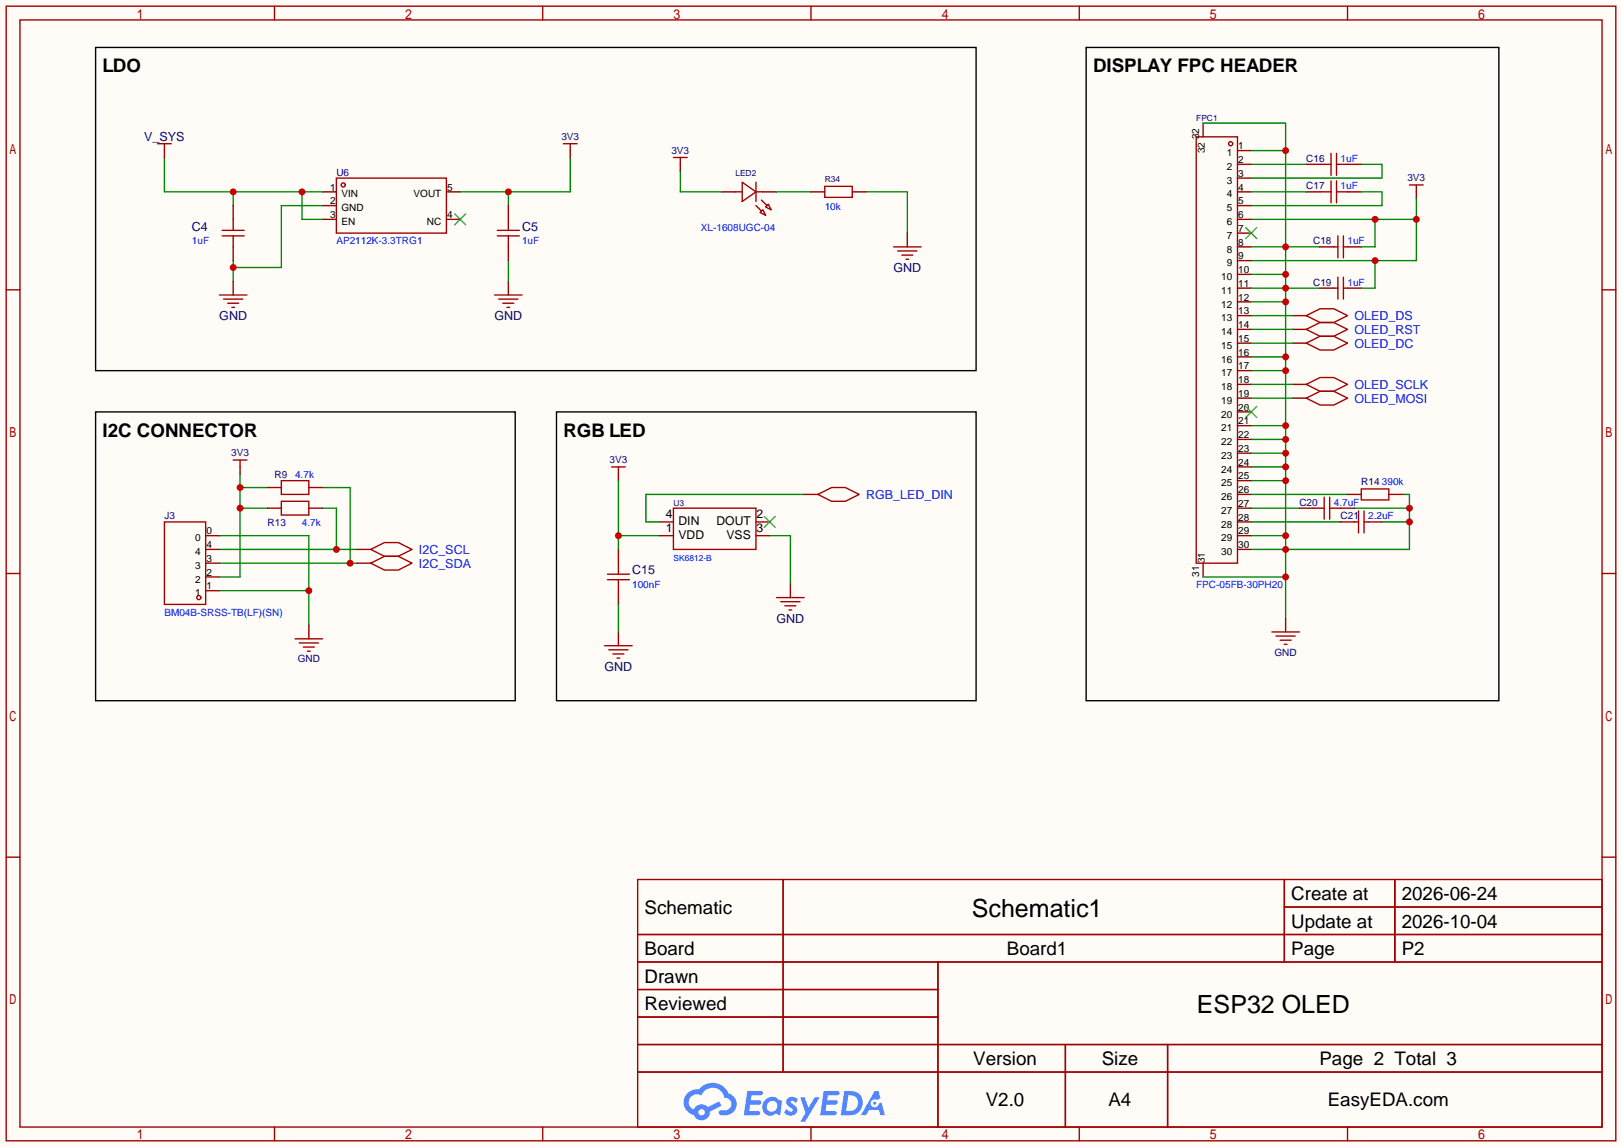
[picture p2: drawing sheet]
<svg xmlns="http://www.w3.org/2000/svg" width="299mm" height="212mm" viewBox="0 0 299 212" stroke-linecap="round" stroke-linejoin="round" font-family="sans-serif">
<path d="M0 0h299.5v211.8h-299.5z" fill="#fffcf7"/>
<g fill="none" stroke="#a10000" stroke-width=".25">
<path d="M1.1 1.1h297.2v209.6h-297.2zM3.7 3.7h292.1v204.5h-292.1zM50.7 1.1v2.6M100.2 1.1v2.6M149.7 1.1v2.6M199.3 1.1v2.6M248.8 1.1v2.6M1.1 53.5h2.6M295.8 53.5h2.5M1.1 105.9h2.6M295.8 105.9h2.5M1.1 158.3h2.6"/>
<path d="M295.8 158.3h2.5M117.7 162.4h178.1v45.8h-178.1zM117.7 172.6h178.1M117.7 177.7h178.1M144.6 162.4v35.6M173.2 177.7v30.5M237.1 162.4v15.3M237.1 167.5h58.7M257.5 162.4v15.3M117.7 182.8h55.5M117.7 192.9h178.1M117.7 187.8h55.5"/>
<path d="M117.7 198h178.1M196.7 192.9v15.3M215.6 192.9v15.3M50.7 208.2v2.5M100.2 208.2v2.5M149.7 208.2v2.5M199.3 208.2v2.5M248.8 208.2v2.5"/>
</g>
<g fill="#5487ff">
<path d="M145.5 202.8a1.3 1.3 0 0 1 1.8 .3l-.4 .6a.54 .54 0 0 0-.9-.2l.1 .2a1.58 1.58 0 0 1 1.1 1.6 1.43 1.43 0 0 1-2.5 .1l.5-.6a.64 .64 0 0 0 .5 .5 .64 .64 0 0 0 .7-.3l-.2-.2a1.6 1.6 0 0 1-1-1.6z"/>
<path d="M147.7 202.7h.9l.7 1.9 1.1-1.9h.9l-2.7 4.5h-.9l1-1.7z"/>
<path d="M138 201.5h1.6a1.31 1.31 0 0 1 1.2 .2 .4 .4 0 0 1-.3 .6h-1.8l-.1 .9h1.6a.4 .4 0 0 1 .4 .4 .4 .4 0 0 1-.4 .4h-1.7l-.2 1.2h.8a1.23 1.23 0 0 1 1.2 .2 .39 .39 0 0 1-.3 .6h-2.7z"/>
<path d="M152.1 201.5h1.6a1.32 1.32 0 0 1 1.3 .2 .39 .39 0 0 1-.4 .6h-1.7l-.2 .9h1.7a.4 .4 0 0 1 .3 .4 .4 .4 0 0 1-.4 .4h-1.7l-.2 1.2h.8a1.23 1.23 0 0 1 1.2 .2 .39 .39 0 0 1-.3 .6h-2.7z"/>
<path d="M161.5 201.5h.7l.4 1.3-.7 .4a.75 .75 0 0 0-1.1 .3 .75 .75 0 0 0 .5 1 .75 .75 0 0 0 .9-.6l.6-.3 .6 2.4h-.9l-.2-1h-1.9l-.5 1h-.9z"/>
<path d="M155.9 201.5l-.7 4.5h1.5a2.27 2.27 0 0 0 2.6-2.3 2.27 2.27 0 0 0-2.7-2.2zM156.6 202.3a1.5 1.5 0 0 1 1.8 1.5 1.5 1.5 0 0 1-1.9 1.4h-.3z"/>
<path d="M141.3 203.1a1.62 1.62 0 0 0-.4 2.1 1.62 1.62 0 0 0 2 .7l.4-.3 .3 .3 .5 .1 .3-2.5-.2-.3h-.4a1.58 1.58 0 0 0-2.5-.1zM141.9 203.6a.99 .99 0 0 1 1.6 .3 .99 .99 0 0 1-.9 1.4 .94 .94 0 0 1-1-.5 .94 .94 0 0 1 .3-1.2z"/>
<path d="M126.9 201.9a2.37 2.37 0 0 0 1.2 4 1.54 1.54 0 0 0 1.7 1 1.54 1.54 0 0 0 1.3-1.6l2.1-1.1-.5-.8-2 1.1a1.57 1.57 0 0 0-2.6 .4 1.5 1.5 0 0 1-.8-2.1 1.5 1.5 0 0 1 2.2-.5 2.23 2.23 0 0 1 2.3-1.4 2.23 2.23 0 0 1 2 1.8 1.16 1.16 0 0 1 1.2 1.1 1.16 1.16 0 0 1-1 1.3h-.7a.47 .47 0 0 0-.6 .3 .47 .47 0 0 0 .4 .6 2.23 2.23 0 0 0 2.3-.7 2.23 2.23 0 0 0 .4-2.3 2.16 2.16 0 0 0-1.3-1.1 3.2 3.2 0 0 0-5.4-.7l-1.2 .1zM129 205.4a.58 .58 0 0 1 1.1 0 .58 .58 0 0 1-1.1 0z"/>
<circle cx="161.5" cy="203.8" r=".28"/>
</g>
<g fill="none" stroke="#a10000" stroke-width=".25">
<path d="M62.1 32.9h20.3v10.2h-20.3z"/>
<circle cx="63.4" cy="34.2" r=".38"/>
</g>
<path d="M59.6 35.4h2.5M59.6 38h2.5M82.4 35.4h2.6M59.6 40.5h2.5M82.4 40.5h2.6" fill="none" stroke="#870000" stroke-width=".25"/>
<path d="M83.9 39.5l2.1 2M86 39.5l-2.1 2" fill="none" stroke="#3c3" stroke-width=".25"/>
<path d="M30.4 29.1v6.3h29.2M43.1 35.4v2.6M55.8 35.4v5.1h3.8" fill="none" stroke="#008700" stroke-width=".25"/>
<g fill="#c00">
<circle cx="43.1" cy="35.4" r=".63"/>
<circle cx="55.8" cy="35.4" r=".63"/>
</g>
<path d="M93.9 35.4v2.6M105.3 29.1v6.3h-20.3" fill="none" stroke="#008700" stroke-width=".25"/>
<circle cx="93.9" cy="35.4" r=".63" fill="#c00"/>
<path d="M105.3 27.8v1.3M125.6 30.4v1.2M261.5 35.4v1.3M43.1 51.9v2.6M93.9 51.9v2.6M44.3 86.2v1.3M114.2 87.5v1.3M114.2 116.7v2.6M145.9 107.8v2.6" fill="none" stroke="#870000" stroke-width=".25"/>
<g fill="none" stroke="#a10000" stroke-width=".25">
<path d="M104 26.5h2.6M105.3 26.5v1.3M124.3 29.1h2.6M125.6 29.1v1.3M260.2 34.2h2.6M261.5 34.2v1.2M40.5 54.5h5.1M41.3 55.2h3.5M42 56h2.1M42.8 56.8h.5M91.3 54.5h5.1M92.1 55.2h3.5"/>
<path d="M92.8 56h2.1M93.6 56.8h.5M43.1 85h2.5M44.3 85v1.2M112.9 86.2h2.5M114.2 86.2v1.3M111.6 119.3h5.1M143.4 110.4h5.1M144.1 111.1h3.6M144.9 111.9h2M145.7 112.6h.5M112.4 120h3.6"/>
<path d="M113.2 120.8h2M113.9 121.5h.5"/>
</g>
<path d="M59.6 38h-7.7v11.4h-8.8M43.1 48.1v3.8" fill="none" stroke="#008700" stroke-width=".25"/>
<circle cx="43.1" cy="49.4" r=".63" fill="#c00"/>
<path d="M125.6 31.6v3.8h7.6M143.4 35.4h6.3M159.9 35.4h7.6v7.7M93.9 48.1v3.8M40.5 98.9h16.5v16.5M40.5 109.1h16.5" fill="none" stroke="#008700" stroke-width=".25"/>
<g fill="none" stroke="#870000" stroke-width=".25">
<path d="M30.4 27.8v1.3M43.1 38v2.5M93.9 38v2.5M133.2 35.4h2.6M140.8 35.4h2.6M43.1 45.6v2.5M93.9 45.6v2.5M167.5 43.1v2.5M238.6 58.3h2.6M238.6 63.4h2.6M238.6 60.8h2.6M238.6 73.5h2.6"/>
<path d="M238.6 71h2.6M38 98.9h2.5M148.5 91.3h2.5M38 109.1h2.5M38 106.6h2.5M38 104h2.5M38 101.5h2.5M57 115.4v2.6M114.2 101.5v2.5M114.2 109.1v2.5"/>
</g>
<g fill="none" stroke="#a10000" stroke-width=".25">
<path d="M29.1 26.5h2.5M30.4 26.5v1.3M135.8 35.4h1.2M137 33.7l2.6 1.7-2.6 1.8zM139.6 38l1 1M139.6 35.4h1.2M139.6 33.7v3.5M140.3 39.2l.5-.5 .6 1.1zM140.6 37l1 1M141.4 38.2l.5-.5 .5 1zM41 43.6h4.1M41 42.5h4.1"/>
<path d="M43.1 40.5v2M43.1 43.6v2M91.8 43.6h4.1M91.8 42.5h4.1M93.9 40.5v2M93.9 43.6v2M165 45.6h5.1M165.7 46.4h3.6M166.5 47.1h2M167.3 47.9h.5M241.2 58.3l2.5-1.3h2.6l2.5 1.3-2.5 1.3h-2.6zM241.2 63.4l2.5-1.3h2.6l2.5 1.3-2.5 1.2h-2.6z"/>
<path d="M241.2 60.8l2.5-1.2h2.6l2.5 1.2-2.5 1.3h-2.6zM241.2 73.5l2.5-1.2h2.6l2.5 1.2-2.5 1.3h-2.6zM241.2 71l2.5-1.3h2.6l2.5 1.3-2.5 1.3h-2.6zM30.4 96.4h7.6v15.2h-7.6zM151 91.3l2.5-1.3h2.6l2.5 1.3-2.5 1.3h-2.6zM54.5 118h5.1M55.2 118.7h3.6M56 119.5h2M112.1 107.1h4.1M112.1 106h4.1M114.2 104v2M114.2 107.1v2"/>
<path d="M56.8 120.3h.5"/>
<circle cx="36.7" cy="110.4" r=".38"/>
</g>
<circle cx="57" cy="109.1" r=".63" fill="#c00"/>
<path d="M44.3 87.5v19.1h-3.8M44.3 93.9h5.1M44.3 90h5.1" fill="none" stroke="#008700" stroke-width=".25"/>
<g fill="#c00">
<circle cx="44.3" cy="93.9" r=".63"/>
<circle cx="44.3" cy="90" r=".63"/>
</g>
<path d="M59.6 90h5v14M40.5 104h25.4" fill="none" stroke="#008700" stroke-width=".25"/>
<circle cx="64.6" cy="104" r=".63" fill="#c00"/>
<path d="M59.6 93.9h2.5v7.6M40.5 101.5h25.4" fill="none" stroke="#008700" stroke-width=".25"/>
<circle cx="62.1" cy="101.5" r=".63" fill="#c00"/>
<path d="M65.9 104h2.6M65.9 101.5h2.6" fill="none" stroke="#870000" stroke-width=".25"/>
<path d="M68.5 104l2.5-1.3h2.5l2.6 1.3-2.6 1.3h-2.5zM68.5 101.5l2.5-1.3h2.5l2.6 1.3-2.6 1.2h-2.5z" fill="none" stroke="#a10000" stroke-width=".25"/>
<path d="M114.2 98.9h7.6M114.2 88.8v12.7M142.1 98.9h3.8v8.9" fill="none" stroke="#008700" stroke-width=".25"/>
<circle cx="114.2" cy="98.9" r=".63" fill="#c00"/>
<g fill="none" stroke="#008700" stroke-width=".25">
<path d="M222.1 22.7h15.3v91.5M231 27.8h6.4M231 55.8h6.4M231 53.2h12.7M231 50.7h6.4M231 45.6h12.7M231 78.6h6.4M231 68.5h6.4M231 65.9h6.4M231 98.9h6.4M231 88.8h6.4M231 86.2h6.4"/>
<path d="M231 81.2h6.4M231 83.7h6.4M250.1 93.9h10.1M255.1 96.4h5.1M259 91.3h1.2v10.2h-29.2M114.2 111.6v5.1M222.1 106.6h15.3"/>
</g>
<path d="M17.7 8.8h162.5v59.7h-162.5zM200.5 8.8h76.2v120.6h-76.2zM17.7 76.1h77.4v53.3h-77.4zM102.7 76.1h77.5v53.3h-77.5z" fill="none" stroke="#000" stroke-width=".25"/>
<g fill="none" stroke="#a10000" stroke-width=".25">
<path d="M220.9 25.3h7.6v78.7h-7.6zM51.9 92.6h5.1v2.5h-5.1zM51.9 88.8h5.1v2.5h-5.1z"/>
<circle cx="227.2" cy="26.5" r=".38"/>
</g>
<g fill="none" stroke="#870000" stroke-width=".25">
<path d="M222.1 22.7v2.6M228.5 27.8h2.5M228.5 30.4h2.5M228.5 32.9h2.5M228.5 35.4h2.5M228.5 38h2.5M228.5 40.5h2.5M228.5 43.1h2.5M228.5 45.6h2.5M228.5 48.1h2.5M228.5 50.7h2.5M228.5 53.2h2.5"/>
<path d="M228.5 55.8h2.5M228.5 58.3h2.5M228.5 60.8h2.5M228.5 63.4h2.5M228.5 65.9h2.5M228.5 68.5h2.5M228.5 71h2.5M228.5 73.5h2.5M228.5 76.1h2.5M228.5 78.6h2.5M49.4 93.9h2.5M49.4 90h2.5"/>
<path d="M57 93.9h2.6M57 90h2.6M228.5 93.9h2.5M228.5 81.2h2.5M228.5 83.7h2.5M228.5 86.2h2.5M228.5 88.8h2.5M228.5 91.3h2.5M228.5 96.4h2.5M228.5 98.9h2.5M222.1 104v2.6M228.5 101.5h2.5"/>
</g>
<path d="M230 42l2 2.1M232 42l-2 2.1M230 75.1l2 2M232 75.1l-2 2" fill="none" stroke="#3c3" stroke-width=".25"/>
<g fill="#c00">
<circle cx="237.4" cy="106.6" r=".63"/>
<circle cx="237.4" cy="101.5" r=".63"/>
<circle cx="260.2" cy="96.4" r=".63"/>
<circle cx="260.2" cy="93.9" r=".63"/>
<circle cx="237.4" cy="98.9" r=".63"/>
<circle cx="237.4" cy="88.8" r=".63"/>
<circle cx="237.4" cy="86.2" r=".63"/>
<circle cx="237.4" cy="83.7" r=".63"/>
<circle cx="237.4" cy="81.2" r=".63"/>
<circle cx="237.4" cy="78.6" r=".63"/>
<circle cx="237.4" cy="68.5" r=".63"/>
<circle cx="237.4" cy="65.9" r=".63"/>
<circle cx="237.4" cy="55.8" r=".63"/>
<circle cx="237.4" cy="53.2" r=".63"/>
<circle cx="237.4" cy="50.7" r=".63"/>
<circle cx="237.4" cy="45.6" r=".63"/>
<circle cx="237.4" cy="27.8" r=".63"/>
</g>
<g fill="none" stroke="#008700" stroke-width=".25">
<path d="M231 30.4h10.2M231 35.4h10.2M251.3 30.4h3.8v2.5h-24.1M251.3 35.4h3.8v2.6h-24.1M261.5 36.7v11.4h-30.5M231 58.3h7.6M231 40.5h30.5M253.9 40.5v5.1h-2.6M253.9 48.1v5.1h-2.6M231 60.8h7.6M231 63.4h7.6M231 71h7.6"/>
<path d="M231 73.5h7.6M231 91.3h17.8M231 93.9h8.9M231 96.4h16.5"/>
</g>
<g fill="none" stroke="#a10000" stroke-width=".25">
<path d="M243.7 35.4h2M243.7 30.4h2M245.7 28.3v4.1M245.7 33.4v4.1M246.8 28.3v4.1M246.8 33.4v4.1M246.8 35.4h2M246.8 30.4h2M246.3 45.6h.7M246.3 53.2h.7M247 43.6v4M247 51.2v4"/>
<path d="M248 43.6v4M248 51.2v4M248 45.6h.8M248 53.2h.8M242.4 93.9h2.1M244.5 91.8v4.1M245.5 93.9h2M245.5 91.8v4.1M250.1 96.4h.7M250.8 94.4v4M251.3 90.3h5.1v2h-5.1zM251.8 94.4v4"/>
<path d="M251.8 96.4h.8"/>
</g>
<g fill="none" stroke="#870000" stroke-width=".25">
<path d="M241.2 35.4h2.5M241.2 30.4h2.5M248.8 35.4h2.5M248.8 30.4h2.5M243.7 45.6h2.6M243.7 53.2h2.6M248.8 45.6h2.5M248.8 53.2h2.5M239.9 93.9h2.5M247.5 93.9h2.6M247.5 96.4h2.6M248.8 91.3h2.5"/>
<path d="M252.6 96.4h2.5M256.4 91.3h2.6"/>
</g>
<g fill="#c00">
<circle cx="261.5" cy="40.5" r=".63"/>
<circle cx="253.9" cy="40.5" r=".63"/>
<circle cx="253.9" cy="48.1" r=".63"/>
</g>
<path d="M149.7 35.4h2.6M157.4 35.4h2.5M121.8 96.4h2.5M121.8 98.9h2.5M139.6 96.4h2.5M139.6 98.9h2.5M237.4 114.2v2.5" fill="none" stroke="#870000" stroke-width=".25"/>
<path d="M152.3 34.4h5.1v2h-5.1zM124.3 93.9h15.3v7.6h-15.3zM234.8 116.7h5.1M235.6 117.5h3.5M236.3 118.2h2.1M237.1 119h.5" fill="none" stroke="#a10000" stroke-width=".25"/>
<path d="M141.1 95.4l2 2M143.1 95.4l-2 2" fill="none" stroke="#3c3" stroke-width=".25"/>
<path d="M148.5 91.3h-29.2v5.1h2.5" fill="none" stroke="#008700" stroke-width=".25"/>
<g font-size="4.6">
<text x="179.4" y="169.4">Schematic1</text>
<text x="221" y="187.1">ESP32 OLED</text>
</g>
<g font-size="3.5">
<text x="18.9" y="13.4">LDO</text>
<text x="201.8" y="13.4">DISPLAY FPC HEADER</text>
<text x="18.9" y="80.7">I2C CONNECTOR</text>
<text x="104" y="80.7">RGB LED</text>
<text x="238.4" y="166.2">Create at</text>
<text x="258.8" y="166.2">2026-06-24</text>
<text x="119" y="168.8">Schematic</text>
<text x="238.4" y="171.3">Update at</text>
<text x="258.8" y="171.3">2026-10-04</text>
<text x="119" y="176.4">Board</text>
<text x="185.9" y="176.4">Board1</text>
<text x="238.4" y="176.4">Page</text>
<text x="258.8" y="176.4">P2</text>
<text x="119" y="181.5">Drawn</text>
<text x="119" y="186.6">Reviewed</text>
<text x="179.7" y="196.7">Version</text>
<text x="203.4" y="196.7">Size</text>
<text x="243.6" y="196.7">Page 2 Total 3</text>
<text x="182" y="204.3">V2.0</text>
<text x="204.7" y="204.3">A4</text>
<text x="245.1" y="204.3">EasyEDA.com</text>
</g>
<g font-size="2.3" fill="#000080">
<text x="26.6" y="26.1">V_SYS</text>
<text x="35.4" y="42.6">C4</text>
<text x="96.4" y="42.6">C5</text>
<text x="164.9" y="50.2">GND</text>
<text x="40.5" y="59.1">GND</text>
<text x="91.3" y="59.1">GND</text>
<text x="116.7" y="106.1">C15</text>
<text x="143.4" y="115">GND</text>
<text x="111.6" y="123.9">GND</text>
</g>
<g font-size="2.3" fill="#00f">
<text x="250.1" y="59.1">OLED_DS</text>
<text x="250.1" y="64.2">OLED_DC</text>
<text x="250.1" y="61.6">OLED_RST</text>
<text x="250.1" y="71.8">OLED_SCLK</text>
<text x="250.1" y="74.3">OLED_MOSI</text>
<text x="159.9" y="92.1">RGB_LED_DIN</text>
<text x="77.3" y="104.8">I2C_SDA</text>
<text x="77.3" y="102.3">I2C_SCL</text>
</g>
<g font-size="2.2">
<text x="123" y="95.7">4</text>
<text x="139.7" y="95.7">2</text>
<text x="123" y="98.2">1</text>
<text x="125.3" y="96.9">DIN</text>
<text x="125.3" y="99.5">VDD</text>
<text x="132.3" y="96.9">DOUT</text>
<text x="134.1" y="99.5">VSS</text>
<text x="139.7" y="98.2">3</text>
</g>
<g font-size="1.8" fill="#000080">
<text x="103.6" y="25.8">3V3</text>
<text x="124" y="28.4">3V3</text>
<text x="241.2" y="29.9">C16</text>
<text x="62.1" y="32.4">U6</text>
<text x="241.2" y="35">C17</text>
<text x="259.8" y="33.4">3V3</text>
<text x="242.4" y="45.1">C18</text>
<text x="242.4" y="52.8">C19</text>
<text x="42.7" y="84.2">3V3</text>
<text x="50.7" y="88.3">R9</text>
<text x="112.5" y="85.5">3V3</text>
<text x="251.3" y="89.6">R14</text>
<text x="30.4" y="95.9">J3</text>
<text x="239.9" y="93.4">C20</text>
<text x="247.5" y="95.9">C21</text>
<text x="49.4" y="97.2">R13</text>
<text x="55" y="122.3">GND</text>
<text x="235.3" y="121.1">GND</text>
</g>
<g font-size="1.8">
<text x="221.4" y="25.8" transform="rotate(-90 221.4 25.8)">32</text>
<text x="222.4" y="28.3" transform="rotate(-90 222.4 28.3)">32</text>
<text x="226.5" y="28.9">1</text>
<text x="228.6" y="27.6">1</text>
<text x="60.9" y="35.2">1</text>
<text x="82.5" y="35.2">5</text>
<text x="226.5" y="31.4">2</text>
<text x="226.5" y="33.9">3</text>
<text x="228.6" y="30.1">2</text>
<text x="228.6" y="32.7">3</text>
<text x="228.6" y="35.2">4</text>
<text x="60.9" y="37.7">2</text>
<text x="60.9" y="40.3">3</text>
<text x="63" y="36.5">VIN</text>
<text x="63" y="39">GND</text>
<text x="63" y="41.6">EN</text>
<text x="76.4" y="36.5">VOUT</text>
<text x="78.8" y="41.6">NC</text>
<text x="82.5" y="40.3">4</text>
<text x="226.5" y="36.5">4</text>
<text x="226.5" y="39">5</text>
<text x="226.5" y="41.6">6</text>
<text x="228.6" y="37.7">5</text>
<text x="228.6" y="40.3">6</text>
<text x="226.5" y="44.1">7</text>
<text x="226.5" y="46.6">8</text>
<text x="228.6" y="42.8">7</text>
<text x="228.6" y="45.4">8</text>
<text x="228.6" y="47.9">9</text>
<text x="225.5" y="51.7">10</text>
<text x="226.5" y="49.2">9</text>
<text x="228.6" y="50.4">10</text>
<text x="228.6" y="53">11</text>
<text x="225.5" y="54.3">11</text>
<text x="225.5" y="56.8">12</text>
<text x="225.5" y="59.3">13</text>
<text x="228.6" y="55.5">12</text>
<text x="228.6" y="58.1">13</text>
<text x="225.5" y="61.9">14</text>
<text x="225.5" y="64.4">15</text>
<text x="228.6" y="60.6">14</text>
<text x="228.6" y="63.1">15</text>
<text x="228.6" y="65.7">16</text>
<text x="225.5" y="67">16</text>
<text x="225.5" y="69.5">17</text>
<text x="228.6" y="68.2">17</text>
<text x="228.6" y="70.8">18</text>
<text x="225.5" y="72">18</text>
<text x="225.5" y="74.6">19</text>
<text x="225.5" y="77.1">20</text>
<text x="228.6" y="73.3">19</text>
<text x="228.6" y="75.8">20</text>
<text x="225.5" y="79.7">21</text>
<text x="225.5" y="82.2">22</text>
<text x="228.6" y="78.4">21</text>
<text x="228.6" y="80.9">22</text>
<text x="228.6" y="83.5">23</text>
<text x="225.5" y="84.7">23</text>
<text x="225.5" y="87.3">24</text>
<text x="225.5" y="89.8">25</text>
<text x="228.6" y="86">24</text>
<text x="228.6" y="88.5">25</text>
<text x="225.5" y="92.4">26</text>
<text x="225.5" y="94.9">27</text>
<text x="228.6" y="91.1">26</text>
<text x="228.6" y="93.6">27</text>
<text x="36" y="100">0</text>
<text x="38.1" y="101.2">4</text>
<text x="38.1" y="98.7">0</text>
<text x="225.5" y="97.4">28</text>
<text x="225.5" y="100">29</text>
<text x="228.6" y="96.2">28</text>
<text x="228.6" y="98.7">29</text>
<text x="228.6" y="101.2">30</text>
<text x="36" y="107.6">2</text>
<text x="36" y="105.1">3</text>
<text x="36" y="102.5">4</text>
<text x="38.1" y="106.3">2</text>
<text x="38.1" y="103.8">3</text>
<text x="221.4" y="106.6" transform="rotate(-90 221.4 106.6)">31</text>
<text x="222.4" y="104" transform="rotate(-90 222.4 104)">31</text>
<text x="225.5" y="102.5">30</text>
<text x="36" y="110.1">1</text>
<text x="38.1" y="108.9">1</text>
</g>
<g font-size="1.8" fill="#00f">
<text x="247.5" y="29.9">1uF</text>
<text x="247.5" y="35">1uF</text>
<text x="152.3" y="38.8">10k</text>
<text x="35.4" y="45.1">1uF</text>
<text x="62.1" y="45.1">AP2112K-3.3TRG1</text>
<text x="96.4" y="45.1">1uF</text>
<text x="129.4" y="42.6">XL-1608UGC-04</text>
<text x="248.8" y="45.1">1uF</text>
<text x="248.8" y="52.8">1uF</text>
<text x="54.5" y="88.3">4.7k</text>
<text x="255.1" y="89.6">390k</text>
<text x="246.3" y="93.4">4.7uF</text>
<text x="252.6" y="95.9">2.2uF</text>
<text x="55.8" y="97.2">4.7k</text>
<text x="30.4" y="113.7">BM04B-SRSS-TB(LF)(SN)</text>
<text x="116.7" y="108.6">100nF</text>
<text x="220.9" y="108.6">FPC-05FB-30PH20</text>
</g>
<g font-size="1.6" fill="#000080">
<text x="220.9" y="22.3">FPC1</text>
<text x="135.8" y="32.4">LED2</text>
<text x="152.3" y="33.7">R34</text>
<text x="124.3" y="93.4">U3</text>
</g>
<text font-size="1.6" fill="#00f" x="124.3" y="103.6">SK6812-B</text>
</svg>
